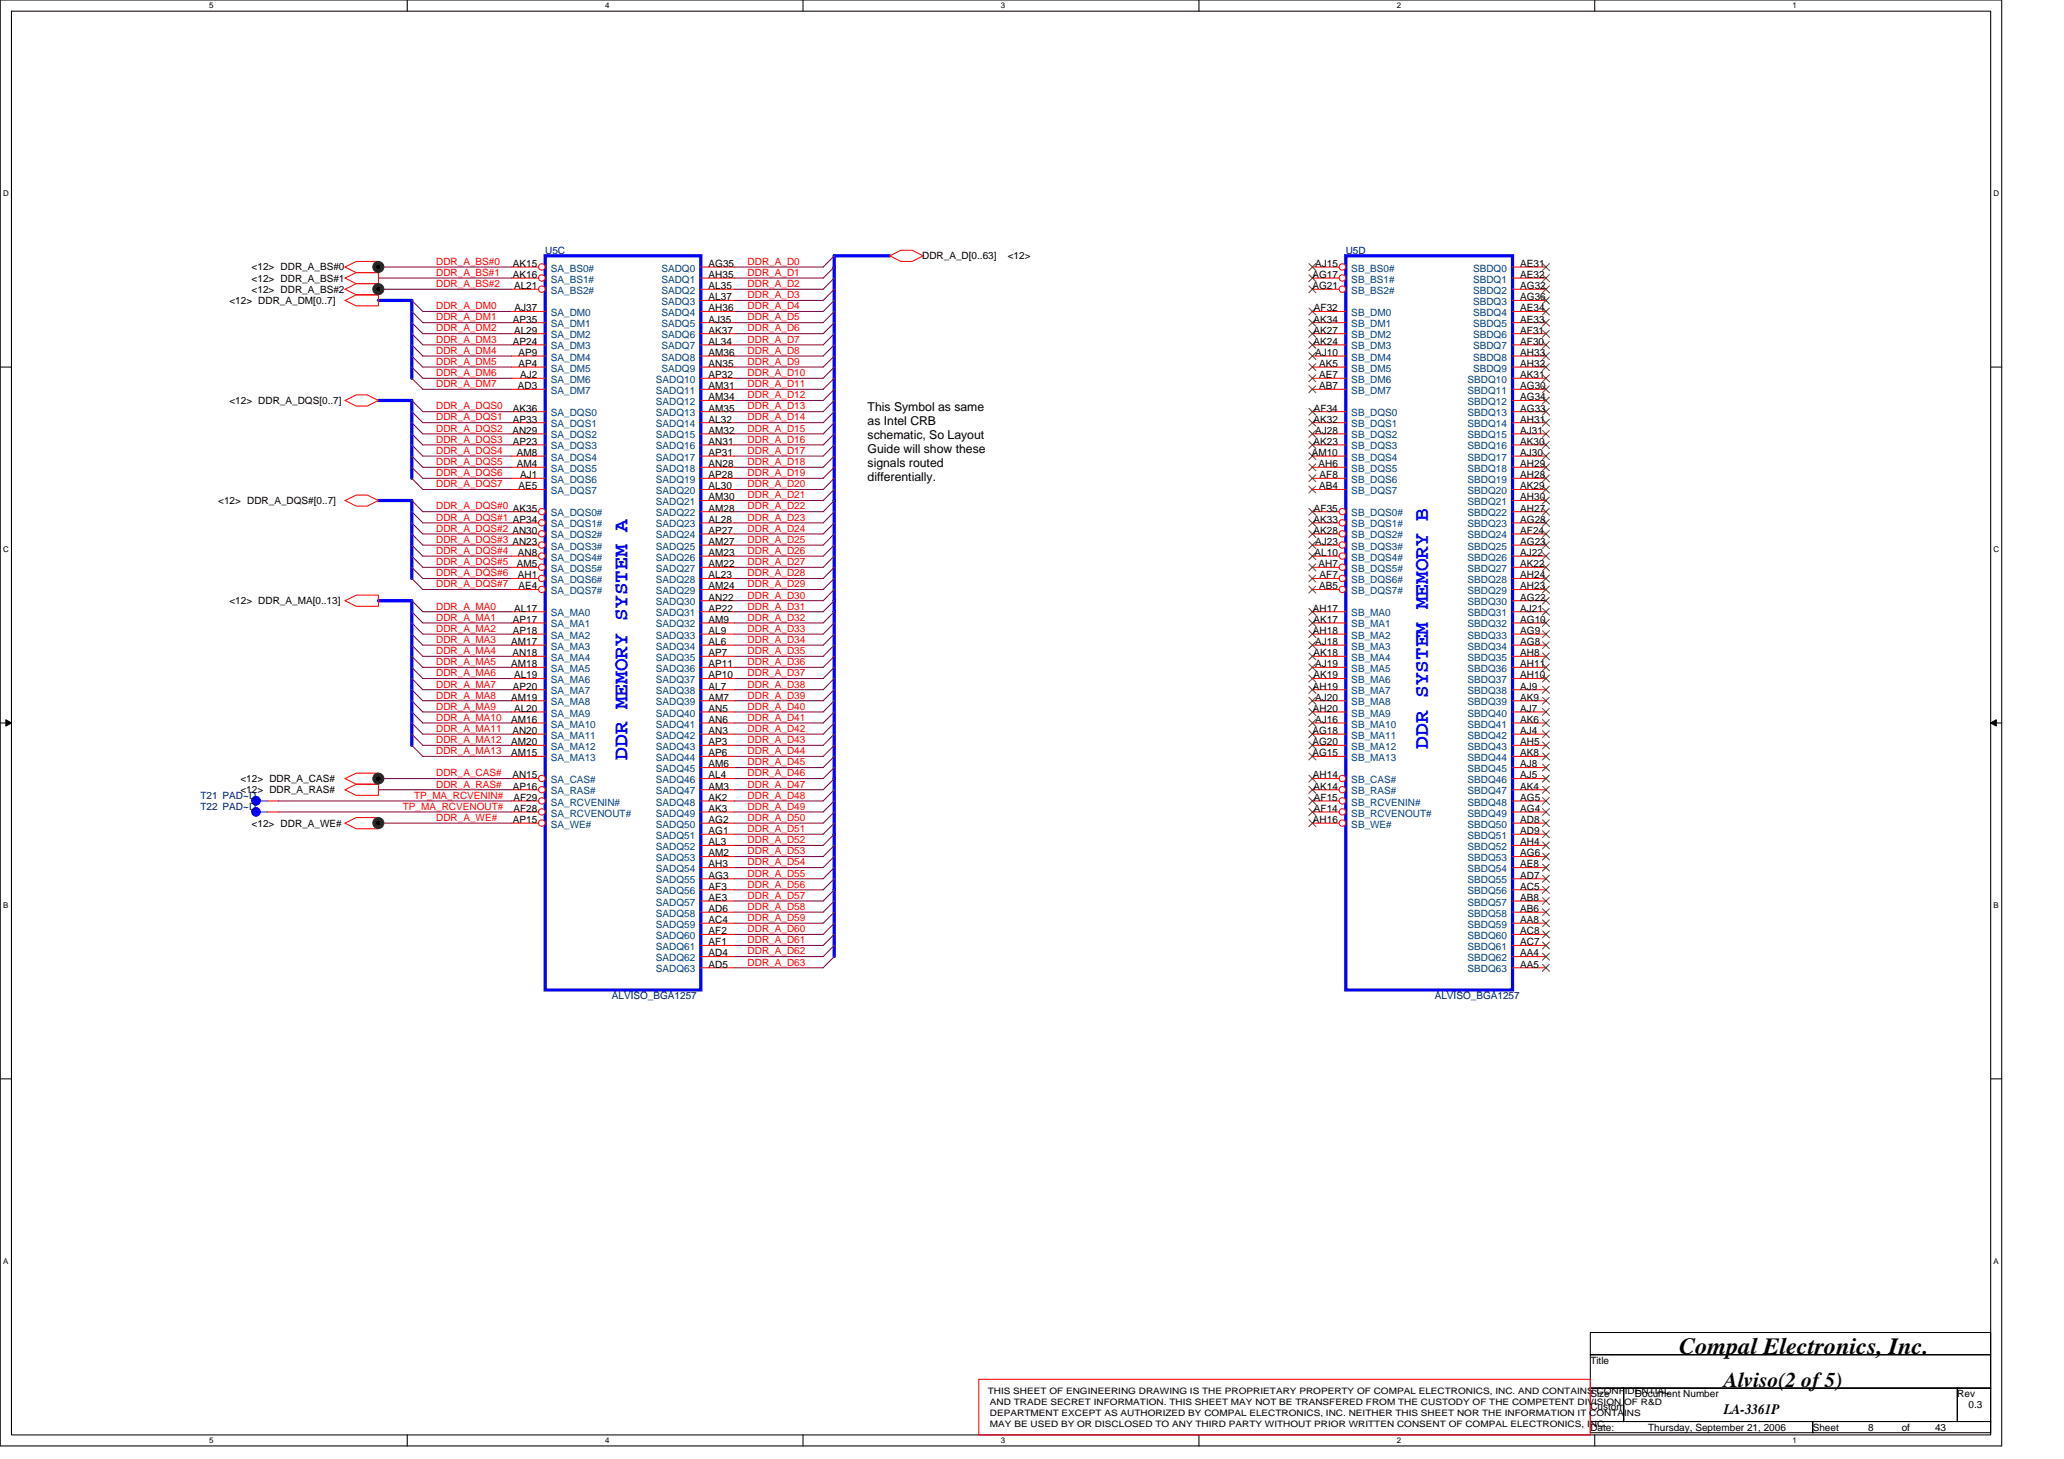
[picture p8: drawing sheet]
<svg xmlns="http://www.w3.org/2000/svg" width="297mm" height="210mm" viewBox="0 0 297 210" stroke-linecap="round" stroke-linejoin="round" font-family="sans-serif">
<path d="M0 0h288.1v208h-288.1zM1.6 1.6h284.9v204.8h-284.9z" fill="none" stroke="#000" stroke-width=".15"/>
<g fill="#fff">
<path d="M30.1 .2h.6v1.2h-.6z"/>
<path d="M30.1 206.6h.6v1.3h-.6z"/>
</g>
<path d="M58.6 0v1.6M58.6 206.4v1.6" fill="none" stroke="#000" stroke-width=".15"/>
<g fill="#fff">
<path d="M87.1 .2h.6v1.2h-.6z"/>
<path d="M87.1 206.6h.6v1.3h-.6z"/>
</g>
<path d="M115.6 0v1.6M115.6 206.4v1.6" fill="none" stroke="#000" stroke-width=".15"/>
<g fill="#fff">
<path d="M144 .2h.6v1.2h-.6z"/>
<path d="M144 206.6h.6v1.3h-.6z"/>
</g>
<path d="M172.5 0v1.6M172.5 206.4v1.6" fill="none" stroke="#000" stroke-width=".15"/>
<g fill="#fff">
<path d="M201 .2h.6v1.2h-.6z"/>
<path d="M201 206.6h.6v1.3h-.6z"/>
</g>
<path d="M229.5 0v1.6M229.5 206.4v1.6" fill="none" stroke="#000" stroke-width=".15"/>
<g fill="#fff">
<path d="M258 .2h.6v1.2h-.6z"/>
<path d="M258 206.6h.6v1.3h-.6z"/>
<path d="M.4 27.2h.8v1.3h-.8z"/>
<path d="M286.9 27.2h.8v1.3h-.8z"/>
<path d="M.4 78.4h.8v1.3h-.8z"/>
<path d="M286.9 78.4h.8v1.3h-.8z"/>
</g>
<path d="M0 52.8h1.6M286.5 52.8h1.6" fill="none" stroke="#000" stroke-width=".15"/>
<g fill="#fff">
<path d="M.4 129.6h.8v1.3h-.8z"/>
<path d="M286.9 129.6h.7v1.3h-.7z"/>
</g>
<path d="M0 104h1.6M286.5 104h1.6" fill="none" stroke="#000" stroke-width=".15"/>
<path d="M.8 103.5l.8 .5-.8 .5zM286.5 104l.8-.5v1z" fill="#000" stroke="#000" stroke-width=".14"/>
<g fill="#fff">
<path d="M.4 180.8h.8v1.3h-.8z"/>
<path d="M286.9 180.8h.7v1.3h-.7z"/>
</g>
<path d="M0 155.2h1.6M286.5 155.2h1.6M228.9 191.7h57.6v3.2h-57.6zM228.9 194.9h57.6v4.8h-57.6zM228.9 199.7h4.8v4.8h-4.8zM233.7 199.7h48v4.8h-48zM281.7 199.7h4.8v4.8h-4.8zM228.9 204.5h32v1.6h-32zM260.9 204.5h25.6v1.6h-25.6z" fill="none" stroke="#000" stroke-width=".15"/>
<g fill="none" stroke="#800040" stroke-width=".15">
<path d="M54.5 38.4h19.2M120.1 36.8l-1.6 1.6h-12.8M120.1 38.4l-1.6 1.6h-12.8M54.5 41.6h19.2M54.5 40h19.2M59.3 43.2l1.6 1.6h12.8M59.3 52.8l1.6 1.6h12.8M59.3 49.6l1.6 1.6h12.8M59.3 48l1.6 1.6h12.8M59.3 44.8l1.6 1.6h12.8M59.3 54.4l1.6 1.6h12.8M59.3 51.2l1.6 1.6h12.8"/>
<path d="M59.3 46.4l1.6 1.6h12.8M59.3 57.6l1.6 1.6h12.8M59.3 59.2l1.6 1.6h12.8M120.1 40l-1.6 1.6h-12.8M120.1 43.2l-1.6 1.6h-12.8M120.1 52.8l-1.6 1.6h-12.8M120.1 49.6l-1.6 1.6h-12.8M120.1 48l-1.6 1.6h-12.8M120.1 44.8l-1.6 1.6h-12.8M120.1 54.4l-1.6 1.6h-12.8M120.1 51.2l-1.6 1.6h-12.8M120.1 46.4l-1.6 1.6h-12.8"/>
<path d="M120.1 57.6l-1.6 1.6h-12.8M120.1 59.2l-1.6 1.6h-12.8M120.1 41.6l-1.6 1.6h-12.8M120.1 56l-1.6 1.6h-12.8M59.3 60.8l1.6 1.6h12.8M59.3 62.4l1.6 1.6h12.8M59.3 64l1.6 1.6h12.8M59.3 65.6l1.6 1.6h12.8M59.3 67.2l1.6 1.6h12.8M59.3 68.8l1.6 1.6h12.8M59.3 72l1.6 1.6h12.8M59.3 73.6l1.6 1.6h12.8"/>
<path d="M59.3 76.8l1.6 1.6h12.8M59.3 75.2l1.6 1.6h12.8M59.3 78.4l1.6 1.6h12.8M120.1 60.8l-1.6 1.6h-12.8M120.1 62.4l-1.6 1.6h-12.8M120.1 64l-1.6 1.6h-12.8M120.1 65.6l-1.6 1.6h-12.8M120.1 67.2l-1.6 1.6h-12.8M120.1 68.8l-1.6 1.6h-12.8M120.1 72l-1.6 1.6h-12.8M120.1 73.6l-1.6 1.6h-12.8M120.1 70.4l-1.6 1.6h-12.8"/>
<path d="M120.1 76.8l-1.6 1.6h-12.8M120.1 75.2l-1.6 1.6h-12.8M120.1 78.4l-1.6 1.6h-12.8M59.3 83.2l1.6 1.6h12.8M59.3 92.8l1.6 1.6h12.8M59.3 88l1.6 1.6h12.8M59.3 91.2l1.6 1.6h12.8M59.3 80l1.6 1.6h12.8M59.3 89.6l1.6 1.6h12.8M59.3 81.6l1.6 1.6h12.8M59.3 96l1.6 1.6h12.8M59.3 99.2l1.6 1.6h12.8"/>
<path d="M59.3 94.4l1.6 1.6h12.8M59.3 86.4l1.6 1.6h12.8M59.3 97.6l1.6 1.6h12.8M120.1 83.2l-1.6 1.6h-12.8M120.1 92.8l-1.6 1.6h-12.8M120.1 84.8l-1.6 1.6h-12.8M120.1 88l-1.6 1.6h-12.8M120.1 91.2l-1.6 1.6h-12.8M120.1 80l-1.6 1.6h-12.8M120.1 89.6l-1.6 1.6h-12.8M120.1 81.6l-1.6 1.6h-12.8M120.1 96l-1.6 1.6h-12.8"/>
<path d="M120.1 99.2l-1.6 1.6h-12.8M120.1 94.4l-1.6 1.6h-12.8M120.1 86.4l-1.6 1.6h-12.8M120.1 97.6l-1.6 1.6h-12.8M40 115.2h33.7M40 116.8h33.7M54.5 112h19.2M54.5 118.4h19.2M54.5 113.6h19.2M59.3 100.8l1.6 1.6h12.8M59.3 107.2l1.6 1.6h12.8M59.3 104l1.6 1.6h12.8"/>
<path d="M59.3 105.6l1.6 1.6h12.8M59.3 102.4l1.6 1.6h12.8M120.1 113.6l-1.6 1.6h-12.8M120.1 115.2l-1.6 1.6h-12.8M120.1 110.4l-1.6 1.6h-12.8M120.1 116.8l-1.6 1.6h-12.8M120.1 112l-1.6 1.6h-12.8M120.1 100.8l-1.6 1.6h-12.8M120.1 107.2l-1.6 1.6h-12.8M120.1 104l-1.6 1.6h-12.8M120.1 105.6l-1.6 1.6h-12.8M120.1 102.4l-1.6 1.6h-12.8"/>
<path d="M120.1 108.8l-1.6 1.6h-12.8M120.1 118.4l-1.6 1.6h-12.8M120.1 121.6l-1.6 1.6h-12.8M120.1 131.2l-1.6 1.6h-12.8M120.1 126.4l-1.6 1.6h-12.8M120.1 129.6l-1.6 1.6h-12.8M120.1 120l-1.6 1.6h-12.8M120.1 128l-1.6 1.6h-12.8M120.1 137.6l-1.6 1.6h-12.8M120.1 124.8l-1.6 1.6h-12.8M120.1 123.2l-1.6 1.6h-12.8M120.1 134.4l-1.6 1.6h-12.8"/>
<path d="M120.1 132.8l-1.6 1.6h-12.8M120.1 136l-1.6 1.6h-12.8"/>
</g>
<path d="M128.1 36.8h-8v100.8M193.7 36.8h24v105.6h-24zM54.5 43.2h4.8v11.2M54.5 57.6h4.8v11.2M54.5 72h4.8v11.2M54.5 86.4h4.8v20.8" fill="none" stroke="#00f" stroke-width=".47"/>
<g fill="none" stroke="#f00" stroke-width=".15">
<path d="M49.7 38.4l1.6-.8h3.2v1.6h-3.2zM128.1 36.8l1.6-.8h1.6l1.6 .8-1.6 .8h-1.6zM217.7 38.4h4.8M49.7 57.6l1.6-.8h1.5l1.7 .8-1.7 .8h-1.5zM49.7 40l1.6-.8h3.2v1.6h-3.2zM49.7 43.2l1.6-.8h3.2v1.6h-3.2zM49.7 41.6l1.6-.8h3.2v1.6h-3.2zM217.7 40h4.8M217.7 41.6h4.8M217.7 43.2h4.8M217.7 44.8h4.8M217.7 46.4h4.8"/>
<path d="M217.7 48h4.8M217.7 49.6h4.8M217.7 51.2h4.8M217.7 52.8h4.8M217.7 54.4h4.8M217.7 56h4.8M217.7 57.6h4.8M217.7 59.2h4.8M49.7 72l1.6-.8h1.5l1.7 .8-1.7 .8h-1.5zM217.7 60.8h4.8M217.7 62.4h4.8M217.7 64h4.8"/>
<path d="M217.7 65.6h4.8M217.7 67.2h4.8M217.7 68.8h4.8M217.7 70.4h4.8M217.7 72h4.8M217.7 73.6h4.8M217.7 75.2h4.8M217.7 76.8h4.8M217.7 78.4h4.8M49.7 86.4l1.6-.8h3.2v1.6h-3.2zM217.7 80h4.8M217.7 81.6h4.8"/>
<path d="M217.7 83.2h4.8M217.7 84.8h4.8M217.7 86.4h4.8M217.7 88h4.8M217.7 89.6h4.8M217.7 91.2h4.8M217.7 92.8h4.8M217.7 94.4h4.8M217.7 96h4.8M217.7 97.6h4.8M217.7 99.2h4.8M49.7 112l1.6-.8h3.2v1.6h-3.2z"/>
<path d="M49.7 113.6l1.6-.8h3.2v1.6h-3.2zM49.7 118.4l1.6-.8h3.2v1.6h-3.2zM217.7 100.8h4.8M217.7 102.4h4.8M217.7 104h4.8M217.7 105.6h4.8M217.7 107.2h4.8M217.7 108.8h4.8M217.7 110.4h4.8M217.7 112h4.8M140.9 198.4h88v8h-88z"/>
</g>
<g fill="#008000" stroke="#008000" stroke-width=".15">
<circle cx="54.4" cy="118.4" r=".8"/>
<circle cx="54.4" cy="112" r=".79"/>
<circle cx="54.4" cy="38.4" r=".8"/>
<circle cx="54.4" cy="41.6" r=".8"/>
</g>
<g fill="#000" stroke="#008000" stroke-width=".15">
<circle cx="54.4" cy="38.4" r=".39"/>
<circle cx="54.4" cy="41.6" r=".39"/>
<circle cx="54.4" cy="118.4" r=".39"/>
<circle cx="54.4" cy="112" r=".41"/>
</g>
<g fill="none" stroke="#804000" stroke-width=".14">
<path d="M222 37.9l1 1M222 39.5l1 1M223 37.9l-1 1M223 39.5l-1 1M222 41.1l1 1M222 42.7l1 1M222 44.3l1 1M222 45.9l1 1M222 47.5l1 1M222 49.1l1 1M222 50.7l1 1M222 52.3l1 1"/>
<path d="M222 53.9l1 1M222 55.5l1 1M222 57.1l1 1M222 58.7l1 1M223 41.1l-1 1M223 42.7l-1 1M223 44.3l-1 1M223 45.9l-1 1M223 47.5l-1 1M223 49.1l-1 1M223 50.7l-1 1M223 52.3l-1 1"/>
<path d="M223 53.9l-1 1M223 55.5l-1 1M223 57.1l-1 1M223 58.7l-1 1M222 60.3l1 1M222 61.9l1 1M222 63.5l1 1M222 65.1l1 1M222 66.7l1 1M222 68.3l1 1M222 69.9l1 1M222 71.5l1 1"/>
<path d="M222 73.1l1 1M222 74.7l1 1M222 76.3l1 1M222 77.9l1 1M222 79.5l1 1M223 60.3l-1 1M223 61.9l-1 1M223 63.5l-1 1M223 65.1l-1 1M223 66.7l-1 1M223 68.3l-1 1M223 69.9l-1 1"/>
<path d="M223 71.5l-1 1M223 73.1l-1 1M223 74.7l-1 1M223 76.3l-1 1M223 77.9l-1 1M223 79.5l-1 1M222 81.1l1 1M222 82.7l1 1M222 84.3l1 1M222 85.9l1 1M222 87.5l1 1M222 89.1l1 1"/>
<path d="M222 90.7l1 1M222 92.3l1 1M222 93.9l1 1M222 95.5l1 1M222 97.1l1 1M222 98.7l1 1M223 81.1l-1 1M223 82.7l-1 1M223 84.3l-1 1M223 85.9l-1 1M223 87.5l-1 1M223 89.1l-1 1"/>
<path d="M223 90.7l-1 1M223 92.3l-1 1M223 93.9l-1 1M223 95.5l-1 1M223 97.1l-1 1M223 98.7l-1 1M222 100.3l1 1M222 101.9l1 1M222 103.5l1 1M222 105.1l1 1M222 106.7l1 1M222 108.3l1 1"/>
<path d="M222 109.9l1 1M222 111.5l1 1M223 100.3l-1 1M223 101.9l-1 1M223 103.5l-1 1M223 105.1l-1 1M223 106.7l-1 1M223 108.3l-1 1M223 109.9l-1 1M223 111.5l-1 1"/>
</g>
<circle cx="193.2" cy="38.4" r=".46" fill="#fff" stroke="#f00" stroke-width=".15"/>
<path d="M188.9 38.4h3.8" fill="none" stroke="#f00" stroke-width=".15"/>
<path d="M188.4 37.9l1 1M189.4 37.9l-1 1" fill="none" stroke="#804000" stroke-width=".14"/>
<circle cx="193.2" cy="40" r=".46" fill="#fff" stroke="#f00" stroke-width=".15"/>
<path d="M188.9 40h3.8" fill="none" stroke="#f00" stroke-width=".15"/>
<path d="M188.4 39.5l1 1M189.4 39.5l-1 1" fill="none" stroke="#804000" stroke-width=".14"/>
<circle cx="193.2" cy="41.6" r=".46" fill="#fff" stroke="#f00" stroke-width=".15"/>
<g fill="none" stroke="#f00" stroke-width=".15">
<path d="M188.9 41.6h3.8M217.7 113.6h4.8M217.7 115.2h4.8M217.7 116.8h4.8M217.7 118.4h4.8M217.7 120h4.8M217.7 121.6h4.8M217.7 123.2h4.8M217.7 124.8h4.8M217.7 126.4h4.8M217.7 128h4.8M217.7 129.6h4.8"/>
<path d="M217.7 131.2h4.8M217.7 132.8h4.8M217.7 134.4h4.8M217.7 136h4.8M217.7 137.6h4.8M217.7 139.2h4.8"/>
</g>
<g fill="none" stroke="#804000" stroke-width=".14">
<path d="M188.4 41.1l1 1M189.4 41.1l-1 1M222 113.1l1 1M222 114.7l1 1M222 116.3l1 1M222 117.9l1 1M222 119.5l1 1M223 113.1l-1 1M223 114.7l-1 1M223 116.3l-1 1M223 117.9l-1 1M223 119.5l-1 1"/>
<path d="M222 121.1l1 1M222 122.7l1 1M222 124.3l1 1M222 125.9l1 1M222 127.5l1 1M222 129.1l1 1M222 130.7l1 1M222 132.3l1 1M222 133.9l1 1M222 135.5l1 1M222 137.1l1 1M222 138.7l1 1"/>
<path d="M223 121.1l-1 1M223 122.7l-1 1M223 124.3l-1 1M223 125.9l-1 1M223 127.5l-1 1M223 129.1l-1 1M223 130.7l-1 1M223 132.3l-1 1M223 133.9l-1 1M223 135.5l-1 1M223 137.1l-1 1M223 138.7l-1 1"/>
</g>
<circle cx="193.2" cy="112" r=".46" fill="#fff" stroke="#f00" stroke-width=".15"/>
<path d="M188.9 112h3.8" fill="none" stroke="#f00" stroke-width=".15"/>
<path d="M188.4 111.5l1 1M189.4 111.5l-1 1" fill="none" stroke="#804000" stroke-width=".14"/>
<circle cx="193.2" cy="113.6" r=".46" fill="#fff" stroke="#f00" stroke-width=".15"/>
<path d="M188.9 113.6h3.8" fill="none" stroke="#f00" stroke-width=".15"/>
<path d="M188.4 113.1l1 1M189.4 113.1l-1 1" fill="none" stroke="#804000" stroke-width=".14"/>
<circle cx="193.2" cy="115.2" r=".46" fill="#fff" stroke="#f00" stroke-width=".15"/>
<path d="M188.9 115.2h3.8" fill="none" stroke="#f00" stroke-width=".15"/>
<path d="M188.4 114.7l1 1M189.4 114.7l-1 1" fill="none" stroke="#804000" stroke-width=".14"/>
<circle cx="193.2" cy="116.8" r=".46" fill="#fff" stroke="#f00" stroke-width=".15"/>
<path d="M188.9 116.8h3.8" fill="none" stroke="#f00" stroke-width=".15"/>
<path d="M188.4 116.3l1 1M189.4 116.3l-1 1" fill="none" stroke="#804000" stroke-width=".14"/>
<circle cx="193.2" cy="118.4" r=".46" fill="#fff" stroke="#f00" stroke-width=".15"/>
<g fill="none" stroke="#f00" stroke-width=".15">
<path d="M188.9 88h4.8M188.9 89.6h4.8M188.9 91.2h4.8M188.9 92.8h4.8M188.9 94.4h4.8M188.9 96h4.8M188.9 97.6h4.8M188.9 99.2h4.8M188.9 118.4h3.8M188.9 100.8h4.8M188.9 102.4h4.8M188.9 104h4.8"/>
<path d="M188.9 105.6h4.8M188.9 107.2h4.8M188.9 108.8h4.8"/>
</g>
<g fill="none" stroke="#804000" stroke-width=".14">
<path d="M188.4 87.5l1 1M188.4 89.1l1 1M188.4 90.7l1 1M188.4 92.3l1 1M188.4 93.9l1 1M188.4 95.5l1 1M188.4 97.1l1 1M188.4 98.7l1 1M189.4 87.5l-1 1M189.4 89.1l-1 1M189.4 90.7l-1 1M189.4 92.3l-1 1"/>
<path d="M189.4 93.9l-1 1M189.4 95.5l-1 1M189.4 97.1l-1 1M189.4 98.7l-1 1M188.4 117.9l1 1M188.4 100.3l1 1M188.4 101.9l1 1M188.4 103.5l1 1M188.4 105.1l1 1M188.4 106.7l1 1M188.4 108.3l1 1M189.4 117.9l-1 1"/>
<path d="M189.4 100.3l-1 1M189.4 101.9l-1 1M189.4 103.5l-1 1M189.4 105.1l-1 1M189.4 106.7l-1 1M189.4 108.3l-1 1"/>
</g>
<circle cx="193.2" cy="73.6" r=".46" fill="#fff" stroke="#f00" stroke-width=".15"/>
<path d="M188.9 73.6h3.8" fill="none" stroke="#f00" stroke-width=".15"/>
<path d="M188.4 73.1l1 1M189.4 73.1l-1 1" fill="none" stroke="#804000" stroke-width=".14"/>
<circle cx="193.2" cy="75.2" r=".46" fill="#fff" stroke="#f00" stroke-width=".15"/>
<path d="M188.9 75.2h3.8" fill="none" stroke="#f00" stroke-width=".15"/>
<path d="M188.4 74.7l1 1M189.4 74.7l-1 1" fill="none" stroke="#804000" stroke-width=".14"/>
<circle cx="193.2" cy="76.8" r=".46" fill="#fff" stroke="#f00" stroke-width=".15"/>
<path d="M188.9 76.8h3.8" fill="none" stroke="#f00" stroke-width=".15"/>
<path d="M188.4 76.3l1 1M189.4 76.3l-1 1" fill="none" stroke="#804000" stroke-width=".14"/>
<circle cx="193.2" cy="78.4" r=".46" fill="#fff" stroke="#f00" stroke-width=".15"/>
<path d="M188.9 78.4h3.8" fill="none" stroke="#f00" stroke-width=".15"/>
<path d="M188.4 77.9l1 1M189.4 77.9l-1 1" fill="none" stroke="#804000" stroke-width=".14"/>
<circle cx="193.2" cy="80" r=".46" fill="#fff" stroke="#f00" stroke-width=".15"/>
<path d="M188.9 80h3.8" fill="none" stroke="#f00" stroke-width=".15"/>
<path d="M188.4 79.5l1 1M189.4 79.5l-1 1" fill="none" stroke="#804000" stroke-width=".14"/>
<circle cx="193.2" cy="81.6" r=".46" fill="#fff" stroke="#f00" stroke-width=".15"/>
<path d="M188.9 81.6h3.8" fill="none" stroke="#f00" stroke-width=".15"/>
<path d="M188.4 81.1l1 1M189.4 81.1l-1 1" fill="none" stroke="#804000" stroke-width=".14"/>
<circle cx="193.2" cy="83.2" r=".46" fill="#fff" stroke="#f00" stroke-width=".15"/>
<path d="M188.9 83.2h3.8" fill="none" stroke="#f00" stroke-width=".15"/>
<path d="M188.4 82.7l1 1M189.4 82.7l-1 1" fill="none" stroke="#804000" stroke-width=".14"/>
<circle cx="193.2" cy="84.8" r=".46" fill="#fff" stroke="#f00" stroke-width=".15"/>
<g fill="none" stroke="#f00" stroke-width=".15">
<path d="M100.9 38.4h4.8M100.9 59.2h4.8M100.9 44.8h4.8M100.9 46.4h4.8M100.9 48h4.8M100.9 49.6h4.8M100.9 51.2h4.8M100.9 52.8h4.8M100.9 54.4h4.8M100.9 56h4.8M100.9 40h4.8M100.9 41.6h4.8"/>
<path d="M100.9 43.2h4.8M100.9 57.6h4.8M188.9 59.2h4.8M188.9 44.8h4.8M188.9 46.4h4.8M188.9 48h4.8M188.9 49.6h4.8M188.9 51.2h4.8M188.9 52.8h4.8M188.9 54.4h4.8M188.9 56h4.8M100.9 60.8h4.8"/>
<path d="M100.9 62.4h4.8M100.9 64h4.8M100.9 65.6h4.8M100.9 67.2h4.8M100.9 68.8h4.8M100.9 70.4h4.8M100.9 72h4.8M100.9 73.6h4.8M100.9 75.2h4.8M100.9 76.8h4.8M100.9 78.4h4.8M188.9 60.8h4.8"/>
<path d="M188.9 62.4h4.8M188.9 64h4.8M188.9 65.6h4.8M188.9 67.2h4.8M188.9 68.8h4.8M188.9 70.4h4.8M100.9 84.8h4.8M100.9 80h4.8M100.9 81.6h4.8M100.9 83.2h4.8M100.9 86.4h4.8M100.9 88h4.8"/>
<path d="M100.9 89.6h4.8M100.9 91.2h4.8M100.9 92.8h4.8M100.9 94.4h4.8M100.9 96h4.8M100.9 97.6h4.8M100.9 99.2h4.8M188.9 84.8h3.8M38.5 115.2h1.5M100.9 115.2h4.8M100.9 100.8h4.8M100.9 102.4h4.8"/>
<path d="M100.9 104h4.8M100.9 105.6h4.8M100.9 107.2h4.8M100.9 108.8h4.8M100.9 110.4h4.8M100.9 112h4.8M100.9 113.6h4.8M100.9 116.8h4.8M100.9 118.4h4.8M100.9 120h4.8M100.9 121.6h4.8M100.9 123.2h4.8"/>
<path d="M100.9 124.8h4.8M100.9 126.4h4.8M100.9 128h4.8M100.9 129.6h4.8M100.9 131.2h4.8M100.9 132.8h4.8M100.9 134.4h4.8M100.9 136h4.8M100.9 137.6h4.8M100.9 139.2h4.8"/>
</g>
<g fill="none" stroke="#804000" stroke-width=".14">
<path d="M188.4 58.7l1 1M188.4 44.3l1 1M188.4 45.9l1 1M188.4 47.5l1 1M188.4 49.1l1 1M188.4 50.7l1 1M188.4 52.3l1 1M188.4 53.9l1 1M188.4 55.5l1 1M189.4 58.7l-1 1M189.4 44.3l-1 1M189.4 45.9l-1 1"/>
<path d="M189.4 47.5l-1 1M189.4 49.1l-1 1M189.4 50.7l-1 1M189.4 52.3l-1 1M189.4 53.9l-1 1M189.4 55.5l-1 1M188.4 60.3l1 1M188.4 61.9l1 1M188.4 63.5l1 1M188.4 65.1l1 1M188.4 66.7l1 1M188.4 68.3l1 1"/>
<path d="M188.4 69.9l1 1M189.4 60.3l-1 1M189.4 61.9l-1 1M189.4 63.5l-1 1M189.4 65.1l-1 1M189.4 66.7l-1 1M189.4 68.3l-1 1M189.4 69.9l-1 1M188.4 84.3l1 1M189.4 84.3l-1 1"/>
</g>
<circle cx="36.8" cy="115.2" r=".63" fill="#00f" stroke="#00f" stroke-width=".15"/>
<path d="M37.5 115.2h1" fill="none" stroke="#00f" stroke-width=".15"/>
<path d="M78.5 36.8h22.4v105.6h-22.4z" fill="none" stroke="#00f" stroke-width=".47"/>
<circle cx="78" cy="38.4" r=".46" fill="#fff" stroke="#f00" stroke-width=".15"/>
<path d="M73.7 38.4h3.8" fill="none" stroke="#f00" stroke-width=".15"/>
<circle cx="78" cy="40" r=".46" fill="#fff" stroke="#f00" stroke-width=".15"/>
<path d="M73.7 40h3.8" fill="none" stroke="#f00" stroke-width=".15"/>
<circle cx="78" cy="41.6" r=".46" fill="#fff" stroke="#f00" stroke-width=".15"/>
<g fill="none" stroke="#f00" stroke-width=".15">
<path d="M73.7 41.6h3.8M73.7 44.8h4.8M73.7 46.4h4.8M73.7 48h4.8M73.7 49.6h4.8M73.7 51.2h4.8M73.7 52.8h4.8M73.7 54.4h4.8M73.7 56h4.8M73.7 59.2h4.8M73.7 60.8h4.8M73.7 62.4h4.8"/>
<path d="M73.7 64h4.8M73.7 65.6h4.8M73.7 67.2h4.8M73.7 68.8h4.8M73.7 70.4h4.8"/>
</g>
<circle cx="78" cy="73.6" r=".46" fill="#fff" stroke="#f00" stroke-width=".15"/>
<path d="M73.7 73.6h3.8" fill="none" stroke="#f00" stroke-width=".15"/>
<circle cx="78" cy="75.2" r=".46" fill="#fff" stroke="#f00" stroke-width=".15"/>
<path d="M73.7 75.2h3.8" fill="none" stroke="#f00" stroke-width=".15"/>
<circle cx="78" cy="76.8" r=".46" fill="#fff" stroke="#f00" stroke-width=".15"/>
<path d="M73.7 76.8h3.8" fill="none" stroke="#f00" stroke-width=".15"/>
<circle cx="78" cy="78.4" r=".46" fill="#fff" stroke="#f00" stroke-width=".15"/>
<path d="M73.7 78.4h3.8" fill="none" stroke="#f00" stroke-width=".15"/>
<circle cx="78" cy="80" r=".46" fill="#fff" stroke="#f00" stroke-width=".15"/>
<path d="M73.7 80h3.8" fill="none" stroke="#f00" stroke-width=".15"/>
<circle cx="78" cy="81.6" r=".46" fill="#fff" stroke="#f00" stroke-width=".15"/>
<path d="M73.7 81.6h3.8" fill="none" stroke="#f00" stroke-width=".15"/>
<circle cx="78" cy="83.2" r=".46" fill="#fff" stroke="#f00" stroke-width=".15"/>
<path d="M73.7 83.2h3.8" fill="none" stroke="#f00" stroke-width=".15"/>
<circle cx="78" cy="84.8" r=".46" fill="#fff" stroke="#f00" stroke-width=".15"/>
<g fill="none" stroke="#f00" stroke-width=".15">
<path d="M73.7 84.8h3.8M73.7 88h4.8M73.7 89.6h4.8M73.7 91.2h4.8M73.7 92.8h4.8M73.7 94.4h4.8M73.7 96h4.8M73.7 97.6h4.8M73.7 99.2h4.8M73.7 100.8h4.8M73.7 102.4h4.8M73.7 104h4.8"/>
<path d="M73.7 105.6h4.8M73.7 107.2h4.8M73.7 108.8h4.8"/>
</g>
<circle cx="78" cy="112" r=".46" fill="#fff" stroke="#f00" stroke-width=".15"/>
<path d="M73.7 112h3.8" fill="none" stroke="#f00" stroke-width=".15"/>
<circle cx="78" cy="113.6" r=".46" fill="#fff" stroke="#f00" stroke-width=".15"/>
<path d="M73.7 113.6h3.8" fill="none" stroke="#f00" stroke-width=".15"/>
<circle cx="78" cy="115.2" r=".46" fill="#fff" stroke="#f00" stroke-width=".15"/>
<path d="M73.7 115.2h3.8" fill="none" stroke="#f00" stroke-width=".15"/>
<circle cx="78" cy="116.8" r=".46" fill="#fff" stroke="#f00" stroke-width=".15"/>
<path d="M73.7 116.8h3.8" fill="none" stroke="#f00" stroke-width=".15"/>
<circle cx="78" cy="118.4" r=".46" fill="#fff" stroke="#f00" stroke-width=".15"/>
<path d="M38.5 116.8h1.5M73.7 118.4h3.8" fill="none" stroke="#f00" stroke-width=".15"/>
<circle cx="36.8" cy="116.8" r=".62" fill="#00f" stroke="#00f" stroke-width=".15"/>
<path d="M37.5 116.8h1" fill="none" stroke="#00f" stroke-width=".15"/>
<text font-size="3.3" x="241.7" y="194.7">Compal Electronics, Inc.</text>
<g font-size="3" fill="#00f">
<text x="205.5" y="107.7" transform="rotate(-90 205.5 107.7)">DDR SYSTEM MEMORY B</text>
<text x="90.3" y="109.3" transform="rotate(-90 90.3 109.3)">DDR MEMORY SYSTEM A</text>
</g>
<text font-size="3" x="248.1" y="199.6">Alviso(2 of 5)</text>
<text font-size="2.1" x="248.1" y="203.5">LA-3361P</text>
<g font-size="1.8">
<text x="124.9" y="59.2">This Symbol as same</text>
<text x="124.9" y="61.2">as Intel CRB</text>
<text x="124.9" y="63.2">schematic, So Layout</text>
<text x="124.9" y="65.2">Guide will show these</text>
<text x="124.9" y="67.2">signals routed</text>
<text x="124.9" y="69.2">differentially.</text>
</g>
<g font-size="1.4">
<text x="36.2" y="38.9">&lt;12&gt; DDR_A_BS#0</text>
<text x="36.2" y="40.5">&lt;12&gt; DDR_A_BS#1</text>
<text x="73.8" y="38.4">AK15</text>
<text x="73.8" y="40">AK16</text>
<text x="74" y="41.6">AL21</text>
<text x="102" y="38.4">AG35</text>
<text x="102" y="40">AH35</text>
<text x="102" y="41.6">AL35</text>
<text x="132.7" y="37.3">DDR_A_D[0..63]</text>
<text x="145" y="37.3">&lt;12&gt;</text>
<text x="188.9" y="40">AG17</text>
<text x="188.9" y="41.6">AG21</text>
<text x="189.3" y="38.4">AJ15</text>
<text x="218.8" y="38.4">AE31</text>
<text x="218.8" y="40">AE32</text>
<text x="218.8" y="41.6">AG32</text>
<text x="33" y="43.7">&lt;12&gt; DDR_A_DM[0..7]</text>
<text x="36.2" y="42.1">&lt;12&gt; DDR_A_BS#2</text>
<text x="73.8" y="46.4">AP35</text>
<text x="74" y="48">AL29</text>
<text x="74.1" y="44.8">AJ37</text>
<text x="102" y="43.2">AL37</text>
<text x="102" y="44.8">AH36</text>
<text x="102" y="46.4">AJ35</text>
<text x="102" y="48">AK37</text>
<text x="189" y="46.4">AK34</text>
<text x="189" y="48">AK27</text>
<text x="189.1" y="44.8">AF32</text>
<text x="218.8" y="43.2">AG36</text>
<text x="218.8" y="44.8">AE34</text>
<text x="218.8" y="46.4">AE33</text>
<text x="218.8" y="48">AF31</text>
<text x="73.8" y="49.6">AP24</text>
<text x="74.6" y="51.2">AP9</text>
<text x="74.6" y="52.8">AP4</text>
<text x="102" y="49.6">AL34</text>
<text x="102" y="51.2">AM36</text>
<text x="102" y="52.8">AN35</text>
<text x="189" y="49.6">AK24</text>
<text x="189.3" y="51.2">AJ10</text>
<text x="189.8" y="52.8">AK5</text>
<text x="218.8" y="49.6">AF30</text>
<text x="218.8" y="51.2">AH33</text>
<text x="218.8" y="52.8">AH32</text>
<text x="33" y="58.1">&lt;12&gt; DDR_A_DQS[0..7]</text>
<text x="73.8" y="59.2">AK36</text>
<text x="74.5" y="56">AD3</text>
<text x="74.9" y="54.4">AJ2</text>
<text x="102" y="54.4">AP32</text>
<text x="102" y="56">AM31</text>
<text x="102" y="57.6">AM34</text>
<text x="102" y="59.2">AM35</text>
<text x="189.1" y="59.2">AF34</text>
<text x="189.8" y="54.4">AE7</text>
<text x="189.8" y="56">AB7</text>
<text x="218.8" y="54.4">AK31</text>
<text x="218.8" y="56">AG30</text>
<text x="218.8" y="57.6">AG34</text>
<text x="218.8" y="59.2">AG33</text>
<text x="73.7" y="62.4">AN29</text>
<text x="73.8" y="60.8">AP33</text>
<text x="73.8" y="64">AP23</text>
<text x="74.4" y="65.6">AM8</text>
<text x="102" y="60.8">AL32</text>
<text x="102" y="62.4">AM32</text>
<text x="102" y="64">AN31</text>
<text x="102" y="65.6">AP31</text>
<text x="188.8" y="65.6">AM10</text>
<text x="189" y="60.8">AK32</text>
<text x="189" y="64">AK23</text>
<text x="189.3" y="62.4">AJ28</text>
<text x="218.8" y="60.8">AH31</text>
<text x="218.8" y="62.4">AJ31</text>
<text x="218.8" y="64">AK30</text>
<text x="218.8" y="65.6">AJ30</text>
<text x="74.4" y="67.2">AM4</text>
<text x="74.6" y="70.4">AE5</text>
<text x="74.9" y="68.8">AJ1</text>
<text x="102" y="67.2">AN28</text>
<text x="102" y="68.8">AP28</text>
<text x="102" y="70.4">AL30</text>
<text x="102" y="72">AM30</text>
<text x="189.8" y="67.2">AH6</text>
<text x="189.8" y="70.4">AB4</text>
<text x="189.9" y="68.8">AF8</text>
<text x="218.8" y="67.2">AH29</text>
<text x="218.8" y="68.8">AH28</text>
<text x="218.8" y="70.4">AK29</text>
<text x="218.8" y="72">AH30</text>
<text x="31.4" y="72.5">&lt;12&gt; DDR_A_DQS#[0..7]</text>
<text x="102" y="73.6">AM28</text>
<text x="102" y="75.2">AL28</text>
<text x="102" y="76.8">AP27</text>
<text x="189" y="75.2">AK33</text>
<text x="189" y="76.8">AK28</text>
<text x="189.1" y="73.6">AF35</text>
<text x="218.8" y="73.6">AH27</text>
<text x="218.8" y="75.2">AG28</text>
<text x="218.8" y="76.8">AF24</text>
<text x="74.4" y="81.6">AM5</text>
<text x="74.5" y="80">AN8</text>
<text x="74.5" y="83.2">AH1</text>
<text x="102" y="78.4">AM27</text>
<text x="102" y="80">AM23</text>
<text x="102" y="81.6">AM22</text>
<text x="102" y="83.2">AL23</text>
<text x="189.2" y="80">AL10</text>
<text x="189.3" y="78.4">AJ23</text>
<text x="189.8" y="81.6">AH7</text>
<text x="189.9" y="83.2">AF7</text>
<text x="218.8" y="78.4">AG23</text>
<text x="218.8" y="80">AJ22</text>
<text x="218.8" y="81.6">AK22</text>
<text x="218.8" y="83.2">AH24</text>
<text x="33" y="86.9">&lt;12&gt; DDR_A_MA[0..13]</text>
<text x="73.8" y="89.6">AP17</text>
<text x="74" y="88">AL17</text>
<text x="74.6" y="84.8">AE4</text>
<text x="102" y="84.8">AM24</text>
<text x="102" y="86.4">AN22</text>
<text x="102" y="88">AP22</text>
<text x="102" y="89.6">AM9</text>
<text x="189" y="88">AH17</text>
<text x="189" y="89.6">AK17</text>
<text x="189.8" y="84.8">AB5</text>
<text x="218.8" y="84.8">AH23</text>
<text x="218.8" y="86.4">AG22</text>
<text x="218.8" y="88">AJ21</text>
<text x="218.8" y="89.6">AG10</text>
<text x="73.6" y="92.8">AM17</text>
<text x="73.6" y="96">AM18</text>
<text x="73.7" y="94.4">AN18</text>
<text x="73.8" y="91.2">AP18</text>
<text x="102" y="91.2">AL9</text>
<text x="102" y="92.8">AL6</text>
<text x="102" y="94.4">AP7</text>
<text x="102" y="96">AP11</text>
<text x="189" y="91.2">AH18</text>
<text x="189" y="94.4">AK18</text>
<text x="189.3" y="92.8">AJ18</text>
<text x="189.3" y="96">AJ19</text>
<text x="218.8" y="91.2">AG9</text>
<text x="218.8" y="92.8">AG8</text>
<text x="218.8" y="94.4">AH8</text>
<text x="218.8" y="96">AH11</text>
<text x="73.6" y="100.8">AM19</text>
<text x="73.8" y="99.2">AP20</text>
<text x="74" y="97.6">AL19</text>
<text x="102" y="97.6">AP10</text>
<text x="102" y="99.2">AL7</text>
<text x="102" y="100.8">AM7</text>
<text x="189" y="99.2">AH19</text>
<text x="189" y="97.6">AK19</text>
<text x="189.3" y="100.8">AJ20</text>
<text x="218.8" y="97.6">AH10</text>
<text x="218.8" y="99.2">AJ9</text>
<text x="218.8" y="100.8">AK9</text>
<text x="73.6" y="104">AM16</text>
<text x="73.6" y="107.2">AM20</text>
<text x="73.7" y="105.6">AN20</text>
<text x="74" y="102.4">AL20</text>
<text x="102" y="102.4">AN5</text>
<text x="102" y="104">AN6</text>
<text x="102" y="105.6">AN3</text>
<text x="102" y="107.2">AP3</text>
<text x="188.9" y="105.6">AG18</text>
<text x="188.9" y="107.2">AG20</text>
<text x="189" y="102.4">AH20</text>
<text x="189.3" y="104">AJ16</text>
<text x="218.8" y="102.4">AJ7</text>
<text x="218.8" y="104">AK6</text>
<text x="218.8" y="105.6">AJ4</text>
<text x="218.8" y="107.2">AH5</text>
<text x="34.6" y="112.5">&lt;12&gt; DDR_A_CAS#</text>
<text x="73.6" y="108.8">AM15</text>
<text x="73.7" y="112">AN15</text>
<text x="73.8" y="113.6">AP16</text>
<text x="102" y="108.8">AP6</text>
<text x="102" y="110.4">AM6</text>
<text x="102" y="112">AL4</text>
<text x="102" y="113.6">AM3</text>
<text x="188.9" y="108.8">AG15</text>
<text x="189" y="112">AH14</text>
<text x="189" y="113.6">AK14</text>
<text x="218.8" y="108.8">AK8</text>
<text x="218.8" y="110.4">AJ8</text>
<text x="218.8" y="112">AJ5</text>
<text x="218.8" y="113.6">AK4</text>
<text x="34.6" y="114.1">&lt;12&gt; DDR_A_RAS#</text>
<text x="36.2" y="118.9">&lt;12&gt; DDR_A_WE#</text>
<text x="73.8" y="118.4">AP15</text>
<text x="73.9" y="115.2">AF29</text>
<text x="73.9" y="116.8">AF28</text>
<text x="102" y="115.2">AK2</text>
<text x="102" y="116.8">AK3</text>
<text x="102" y="118.4">AG2</text>
<text x="102" y="120">AG1</text>
<text x="189" y="118.4">AH16</text>
<text x="189.1" y="115.2">AF15</text>
<text x="189.1" y="116.8">AF14</text>
<text x="218.8" y="115.2">AG5</text>
<text x="218.8" y="116.8">AG4</text>
<text x="218.8" y="118.4">AD8</text>
<text x="218.8" y="120">AD9</text>
<text x="102" y="121.6">AL3</text>
<text x="102" y="123.2">AM2</text>
<text x="102" y="124.8">AH3</text>
<text x="218.8" y="121.6">AH4</text>
<text x="218.8" y="123.2">AG6</text>
<text x="218.8" y="124.8">AE8</text>
<text x="102" y="126.4">AG3</text>
<text x="102" y="128">AF3</text>
<text x="102" y="129.6">AE3</text>
<text x="102" y="131.2">AD6</text>
<text x="218.8" y="126.4">AD7</text>
<text x="218.8" y="128">AC5</text>
<text x="218.8" y="129.6">AB8</text>
<text x="218.8" y="131.2">AB6</text>
<text x="102" y="132.8">AC4</text>
<text x="102" y="134.4">AF2</text>
<text x="102" y="136">AF1</text>
<text x="102" y="137.6">AD4</text>
<text x="218.8" y="132.8">AA8</text>
<text x="218.8" y="134.4">AC8</text>
<text x="218.8" y="136">AC7</text>
<text x="218.8" y="137.6">AA4</text>
<text x="102" y="139.2">AD5</text>
<text x="218.8" y="139.2">AA5</text>
<text x="228.9" y="196.2">Title</text>
<text x="228.9" y="201">Size</text>
<text x="228.9" y="202.9">Custom</text>
<text x="235.3" y="201">Document Number</text>
<text x="281.7" y="201">Rev</text>
<text x="283.3" y="202.6">0.3</text>
<text x="228.9" y="205.8">Date:</text>
<text x="237.2" y="205.8">Thursday, September 21, 2006</text>
<text x="260.9" y="205.8">Sheet</text>
<text x="268.9" y="205.8">8</text>
<text x="273.7" y="205.8">of</text>
<text x="278.5" y="205.8">43</text>
</g>
<g font-size="1.4" fill="#f00">
<text x="62.8" y="41.3">DDR_A_BS#2</text>
<text x="62.8" y="38.1">DDR_A_BS#0</text>
<text x="62.8" y="39.7">DDR_A_BS#1</text>
<text x="107.6" y="38.1">DDR_A_D0</text>
<text x="107.6" y="39.7">DDR_A_D1</text>
<text x="107.6" y="41.3">DDR_A_D2</text>
<text x="62.8" y="44.5">DDR_A_DM0</text>
<text x="62.8" y="46.1">DDR_A_DM1</text>
<text x="62.8" y="47.7">DDR_A_DM2</text>
<text x="107.6" y="46.1">DDR_A_D5</text>
<text x="107.6" y="42.9">DDR_A_D3</text>
<text x="107.6" y="44.5">DDR_A_D4</text>
<text x="107.6" y="47.7">DDR_A_D6</text>
<text x="62.8" y="50.9">DDR_A_DM4</text>
<text x="62.8" y="49.3">DDR_A_DM3</text>
<text x="62.8" y="52.5">DDR_A_DM5</text>
<text x="107.6" y="50.9">DDR_A_D8</text>
<text x="107.6" y="52.5">DDR_A_D9</text>
<text x="107.6" y="49.3">DDR_A_D7</text>
<text x="62.8" y="54.1">DDR_A_DM6</text>
<text x="62.8" y="55.7">DDR_A_DM7</text>
<text x="62.8" y="58.9">DDR_A_DQS0</text>
<text x="107.6" y="54.1">DDR_A_D10</text>
<text x="107.6" y="55.7">DDR_A_D11</text>
<text x="107.6" y="58.9">DDR_A_D13</text>
<text x="107.6" y="57.3">DDR_A_D12</text>
<text x="62.8" y="60.5">DDR_A_DQS1</text>
<text x="62.8" y="62.1">DDR_A_DQS2</text>
<text x="62.8" y="63.7">DDR_A_DQS3</text>
<text x="62.8" y="65.3">DDR_A_DQS4</text>
<text x="107.6" y="65.3">DDR_A_D17</text>
<text x="107.6" y="62.1">DDR_A_D15</text>
<text x="107.6" y="63.7">DDR_A_D16</text>
<text x="107.6" y="60.5">DDR_A_D14</text>
<text x="62.8" y="66.9">DDR_A_DQS5</text>
<text x="62.8" y="68.5">DDR_A_DQS6</text>
<text x="62.8" y="70.1">DDR_A_DQS7</text>
<text x="107.6" y="70.1">DDR_A_D20</text>
<text x="107.6" y="68.5">DDR_A_D19</text>
<text x="107.6" y="66.9">DDR_A_D18</text>
<text x="107.6" y="71.7">DDR_A_D21</text>
<text x="62.8" y="73.3">DDR_A_DQS#0 AK35</text>
<text x="62.8" y="74.9">DDR_A_DQS#1 AP34</text>
<text x="62.8" y="76.5">DDR_A_DQS#2 AN30</text>
<text x="107.6" y="73.3">DDR_A_D22</text>
<text x="107.6" y="74.9">DDR_A_D23</text>
<text x="107.6" y="76.5">DDR_A_D24</text>
<text x="62.8" y="78.1">DDR_A_DQS#3 AN23</text>
<text x="62.8" y="79.7">DDR_A_DQS#4</text>
<text x="62.8" y="81.3">DDR_A_DQS#5</text>
<text x="62.8" y="82.9">DDR_A_DQS#6</text>
<text x="107.6" y="78.1">DDR_A_D25</text>
<text x="107.6" y="81.3">DDR_A_D27</text>
<text x="107.6" y="82.9">DDR_A_D28</text>
<text x="107.6" y="79.7">DDR_A_D26</text>
<text x="62.8" y="87.7">DDR_A_MA0</text>
<text x="62.8" y="89.3">DDR_A_MA1</text>
<text x="62.8" y="84.5">DDR_A_DQS#7</text>
<text x="107.6" y="84.5">DDR_A_D29</text>
<text x="107.6" y="86.1">DDR_A_D30</text>
<text x="107.6" y="89.3">DDR_A_D32</text>
<text x="107.6" y="87.7">DDR_A_D31</text>
<text x="62.8" y="94.1">DDR_A_MA4</text>
<text x="62.8" y="92.5">DDR_A_MA3</text>
<text x="62.8" y="95.7">DDR_A_MA5</text>
<text x="62.8" y="90.9">DDR_A_MA2</text>
<text x="107.6" y="94.1">DDR_A_D35</text>
<text x="107.6" y="92.5">DDR_A_D34</text>
<text x="107.6" y="90.9">DDR_A_D33</text>
<text x="107.6" y="95.7">DDR_A_D36</text>
<text x="62.8" y="97.3">DDR_A_MA6</text>
<text x="62.8" y="98.9">DDR_A_MA7</text>
<text x="62.8" y="100.5">DDR_A_MA8</text>
<text x="107.6" y="97.3">DDR_A_D37</text>
<text x="107.6" y="100.5">DDR_A_D39</text>
<text x="107.6" y="98.9">DDR_A_D38</text>
<text x="62.8" y="106.9">DDR_A_MA12</text>
<text x="62.8" y="102.1">DDR_A_MA9</text>
<text x="62.8" y="103.7">DDR_A_MA10</text>
<text x="62.8" y="105.3">DDR_A_MA11</text>
<text x="107.6" y="102.1">DDR_A_D40</text>
<text x="107.6" y="105.3">DDR_A_D42</text>
<text x="107.6" y="106.9">DDR_A_D43</text>
<text x="107.6" y="103.7">DDR_A_D41</text>
<text x="62.8" y="111.7">DDR_A_CAS#</text>
<text x="62.8" y="113.3">DDR_A_RAS#</text>
<text x="62.8" y="108.5">DDR_A_MA13</text>
<text x="107.6" y="111.7">DDR_A_D46</text>
<text x="107.6" y="108.5">DDR_A_D44</text>
<text x="107.6" y="113.3">DDR_A_D47</text>
<text x="107.6" y="110.1">DDR_A_D45</text>
<text x="58" y="116.5">TP_MA_RCVENOUT#</text>
<text x="59.6" y="114.9">TP_MA_RCVENIN#</text>
<text x="62.8" y="118.1">DDR_A_WE#</text>
<text x="107.6" y="114.9">DDR_A_D48</text>
<text x="107.6" y="119.7">DDR_A_D51</text>
<text x="107.6" y="118.1">DDR_A_D50</text>
<text x="107.6" y="116.5">DDR_A_D49</text>
<text x="107.6" y="122.9">DDR_A_D53</text>
<text x="107.6" y="121.3">DDR_A_D52</text>
<text x="107.6" y="124.5">DDR_A_D54</text>
<text x="107.6" y="127.7">DDR_A_D56</text>
<text x="107.6" y="130.9">DDR_A_D58</text>
<text x="107.6" y="129.3">DDR_A_D57</text>
<text x="107.6" y="126.1">DDR_A_D55</text>
<text x="107.6" y="132.5">DDR_A_D59</text>
<text x="107.6" y="135.7">DDR_A_D61</text>
<text x="107.6" y="134.1">DDR_A_D60</text>
<text x="107.6" y="137.3">DDR_A_D62</text>
<text x="107.6" y="138.9">DDR_A_D63</text>
</g>
<g font-size="1.4" fill="#000080">
<text x="78.5" y="36.5">U5C</text>
<text x="193.7" y="36.5">U5D</text>
<text x="28.8" y="114.9">T21 PAD~D</text>
<text x="28.8" y="116.5">T22 PAD~D</text>
<text x="88.1" y="143.7">ALVISO_BGA1257</text>
<text x="206.5" y="143.7">ALVISO_BGA1257</text>
</g>
<g font-size="1.4" fill="#004080">
<text x="79.3" y="39.1">SA_BS0#</text>
<text x="79.3" y="40.7">SA_BS1#</text>
<text x="95.2" y="39.1">SADQ0</text>
<text x="95.2" y="40.7">SADQ1</text>
<text x="194.5" y="39.1">SB_BS0#</text>
<text x="194.5" y="40.7">SB_BS1#</text>
<text x="212" y="39.1">SBDQ0</text>
<text x="212" y="40.7">SBDQ1</text>
<text x="79.3" y="42.3">SA_BS2#</text>
<text x="79.3" y="45.5">SA_DM0</text>
<text x="79.3" y="47.1">SA_DM1</text>
<text x="95.2" y="42.3">SADQ2</text>
<text x="95.2" y="43.9">SADQ3</text>
<text x="95.2" y="45.5">SADQ4</text>
<text x="95.2" y="47.1">SADQ5</text>
<text x="194.5" y="42.3">SB_BS2#</text>
<text x="194.5" y="45.5">SB_DM0</text>
<text x="194.5" y="47.1">SB_DM1</text>
<text x="212" y="42.3">SBDQ2</text>
<text x="212" y="43.9">SBDQ3</text>
<text x="212" y="45.5">SBDQ4</text>
<text x="212" y="47.1">SBDQ5</text>
<text x="79.3" y="48.7">SA_DM2</text>
<text x="79.3" y="50.3">SA_DM3</text>
<text x="79.3" y="51.9">SA_DM4</text>
<text x="79.3" y="53.5">SA_DM5</text>
<text x="95.2" y="48.7">SADQ6</text>
<text x="95.2" y="50.3">SADQ7</text>
<text x="95.2" y="51.9">SADQ8</text>
<text x="95.2" y="53.5">SADQ9</text>
<text x="194.5" y="48.7">SB_DM2</text>
<text x="194.5" y="50.3">SB_DM3</text>
<text x="194.5" y="51.9">SB_DM4</text>
<text x="194.5" y="53.5">SB_DM5</text>
<text x="212" y="48.7">SBDQ6</text>
<text x="212" y="50.3">SBDQ7</text>
<text x="212" y="51.9">SBDQ8</text>
<text x="212" y="53.5">SBDQ9</text>
<text x="79.3" y="55.1">SA_DM6</text>
<text x="79.3" y="56.7">SA_DM7</text>
<text x="79.3" y="59.9">SA_DQS0</text>
<text x="94.4" y="55.1">SADQ10</text>
<text x="94.4" y="56.7">SADQ11</text>
<text x="94.4" y="58.3">SADQ12</text>
<text x="94.4" y="59.9">SADQ13</text>
<text x="194.5" y="59.9">SB_DQS0</text>
<text x="194.5" y="55.1">SB_DM6</text>
<text x="194.5" y="56.7">SB_DM7</text>
<text x="211.2" y="55.1">SBDQ10</text>
<text x="211.2" y="56.7">SBDQ11</text>
<text x="211.2" y="58.3">SBDQ12</text>
<text x="211.2" y="59.9">SBDQ13</text>
<text x="79.3" y="61.5">SA_DQS1</text>
<text x="79.3" y="63.1">SA_DQS2</text>
<text x="79.3" y="64.7">SA_DQS3</text>
<text x="94.4" y="61.5">SADQ14</text>
<text x="94.4" y="63.1">SADQ15</text>
<text x="94.4" y="64.7">SADQ16</text>
<text x="194.5" y="61.5">SB_DQS1</text>
<text x="194.5" y="63.1">SB_DQS2</text>
<text x="194.5" y="64.7">SB_DQS3</text>
<text x="211.2" y="61.5">SBDQ14</text>
<text x="211.2" y="63.1">SBDQ15</text>
<text x="211.2" y="64.7">SBDQ16</text>
<text x="79.3" y="66.3">SA_DQS4</text>
<text x="79.3" y="67.9">SA_DQS5</text>
<text x="79.3" y="69.5">SA_DQS6</text>
<text x="79.3" y="71.1">SA_DQS7</text>
<text x="94.4" y="66.3">SADQ17</text>
<text x="94.4" y="67.9">SADQ18</text>
<text x="94.4" y="69.5">SADQ19</text>
<text x="94.4" y="71.1">SADQ20</text>
<text x="194.5" y="66.3">SB_DQS4</text>
<text x="194.5" y="67.9">SB_DQS5</text>
<text x="194.5" y="69.5">SB_DQS6</text>
<text x="194.5" y="71.1">SB_DQS7</text>
<text x="211.2" y="66.3">SBDQ17</text>
<text x="211.2" y="67.9">SBDQ18</text>
<text x="211.2" y="69.5">SBDQ19</text>
<text x="211.2" y="71.1">SBDQ20</text>
<text x="79.3" y="74.3">SA_DQS0#</text>
<text x="79.3" y="75.9">SA_DQS1#</text>
<text x="79.3" y="77.5">SA_DQS2#</text>
<text x="94.4" y="72.7">SADQ21</text>
<text x="94.4" y="74.3">SADQ22</text>
<text x="94.4" y="75.9">SADQ23</text>
<text x="94.4" y="77.5">SADQ24</text>
<text x="194.5" y="74.3">SB_DQS0#</text>
<text x="194.5" y="75.9">SB_DQS1#</text>
<text x="194.5" y="77.5">SB_DQS2#</text>
<text x="211.2" y="72.7">SBDQ21</text>
<text x="211.2" y="74.3">SBDQ22</text>
<text x="211.2" y="75.9">SBDQ23</text>
<text x="211.2" y="77.5">SBDQ24</text>
<text x="79.3" y="79.1">SA_DQS3#</text>
<text x="79.3" y="80.7">SA_DQS4#</text>
<text x="79.3" y="82.3">SA_DQS5#</text>
<text x="79.3" y="83.9">SA_DQS6#</text>
<text x="94.4" y="79.1">SADQ25</text>
<text x="94.4" y="80.7">SADQ26</text>
<text x="94.4" y="82.3">SADQ27</text>
<text x="94.4" y="83.9">SADQ28</text>
<text x="194.5" y="79.1">SB_DQS3#</text>
<text x="194.5" y="80.7">SB_DQS4#</text>
<text x="194.5" y="82.3">SB_DQS5#</text>
<text x="194.5" y="83.9">SB_DQS6#</text>
<text x="211.2" y="79.1">SBDQ25</text>
<text x="211.2" y="80.7">SBDQ26</text>
<text x="211.2" y="82.3">SBDQ27</text>
<text x="211.2" y="83.9">SBDQ28</text>
<text x="79.3" y="85.5">SA_DQS7#</text>
<text x="79.3" y="88.7">SA_MA0</text>
<text x="94.4" y="85.5">SADQ29</text>
<text x="94.4" y="87.1">SADQ30</text>
<text x="94.4" y="88.7">SADQ31</text>
<text x="194.5" y="88.7">SB_MA0</text>
<text x="194.5" y="85.5">SB_DQS7#</text>
<text x="211.2" y="85.5">SBDQ29</text>
<text x="211.2" y="87.1">SBDQ30</text>
<text x="211.2" y="88.7">SBDQ31</text>
<text x="79.3" y="90.3">SA_MA1</text>
<text x="79.3" y="91.9">SA_MA2</text>
<text x="79.3" y="93.5">SA_MA3</text>
<text x="79.3" y="95.1">SA_MA4</text>
<text x="94.4" y="90.3">SADQ32</text>
<text x="94.4" y="91.9">SADQ33</text>
<text x="94.4" y="93.5">SADQ34</text>
<text x="94.4" y="95.1">SADQ35</text>
<text x="194.5" y="90.3">SB_MA1</text>
<text x="194.5" y="91.9">SB_MA2</text>
<text x="194.5" y="93.5">SB_MA3</text>
<text x="194.5" y="95.1">SB_MA4</text>
<text x="211.2" y="90.3">SBDQ32</text>
<text x="211.2" y="91.9">SBDQ33</text>
<text x="211.2" y="93.5">SBDQ34</text>
<text x="211.2" y="95.1">SBDQ35</text>
<text x="79.3" y="96.7">SA_MA5</text>
<text x="79.3" y="98.3">SA_MA6</text>
<text x="79.3" y="99.9">SA_MA7</text>
<text x="79.3" y="101.5">SA_MA8</text>
<text x="94.4" y="96.7">SADQ36</text>
<text x="94.4" y="98.3">SADQ37</text>
<text x="94.4" y="99.9">SADQ38</text>
<text x="94.4" y="101.5">SADQ39</text>
<text x="194.5" y="96.7">SB_MA5</text>
<text x="194.5" y="98.3">SB_MA6</text>
<text x="194.5" y="99.9">SB_MA7</text>
<text x="194.5" y="101.5">SB_MA8</text>
<text x="211.2" y="96.7">SBDQ36</text>
<text x="211.2" y="98.3">SBDQ37</text>
<text x="211.2" y="99.9">SBDQ38</text>
<text x="211.2" y="101.5">SBDQ39</text>
<text x="79.3" y="103.1">SA_MA9</text>
<text x="79.3" y="104.7">SA_MA10</text>
<text x="79.3" y="106.3">SA_MA11</text>
<text x="79.3" y="107.9">SA_MA12</text>
<text x="94.4" y="103.1">SADQ40</text>
<text x="94.4" y="104.7">SADQ41</text>
<text x="94.4" y="106.3">SADQ42</text>
<text x="94.4" y="107.9">SADQ43</text>
<text x="194.5" y="103.1">SB_MA9</text>
<text x="194.5" y="104.7">SB_MA10</text>
<text x="194.5" y="106.3">SB_MA11</text>
<text x="194.5" y="107.9">SB_MA12</text>
<text x="211.2" y="103.1">SBDQ40</text>
<text x="211.2" y="104.7">SBDQ41</text>
<text x="211.2" y="106.3">SBDQ42</text>
<text x="211.2" y="107.9">SBDQ43</text>
<text x="79.3" y="109.5">SA_MA13</text>
<text x="79.3" y="112.7">SA_CAS#</text>
<text x="94.4" y="109.5">SADQ44</text>
<text x="94.4" y="111.1">SADQ45</text>
<text x="94.4" y="112.7">SADQ46</text>
<text x="194.5" y="112.7">SB_CAS#</text>
<text x="194.5" y="109.5">SB_MA13</text>
<text x="211.2" y="109.5">SBDQ44</text>
<text x="211.2" y="111.1">SBDQ45</text>
<text x="211.2" y="112.7">SBDQ46</text>
<text x="79.3" y="114.3">SA_RAS#</text>
<text x="79.3" y="115.9">SA_RCVENIN#</text>
<text x="79.3" y="117.5">SA_RCVENOUT#</text>
<text x="79.3" y="119.1">SA_WE#</text>
<text x="94.4" y="114.3">SADQ47</text>
<text x="94.4" y="115.9">SADQ48</text>
<text x="94.4" y="117.5">SADQ49</text>
<text x="94.4" y="119.1">SADQ50</text>
<text x="194.5" y="114.3">SB_RAS#</text>
<text x="194.5" y="115.9">SB_RCVENIN#</text>
<text x="194.5" y="117.5">SB_RCVENOUT#</text>
<text x="194.5" y="119.1">SB_WE#</text>
<text x="211.2" y="114.3">SBDQ47</text>
<text x="211.2" y="115.9">SBDQ48</text>
<text x="211.2" y="117.5">SBDQ49</text>
<text x="211.2" y="119.1">SBDQ50</text>
<text x="94.4" y="120.7">SADQ51</text>
<text x="94.4" y="122.3">SADQ52</text>
<text x="94.4" y="123.9">SADQ53</text>
<text x="94.4" y="125.5">SADQ54</text>
<text x="211.2" y="120.7">SBDQ51</text>
<text x="211.2" y="122.3">SBDQ52</text>
<text x="211.2" y="123.9">SBDQ53</text>
<text x="211.2" y="125.5">SBDQ54</text>
<text x="94.4" y="127.1">SADQ55</text>
<text x="94.4" y="128.7">SADQ56</text>
<text x="94.4" y="130.3">SADQ57</text>
<text x="94.4" y="131.9">SADQ58</text>
<text x="211.2" y="127.1">SBDQ55</text>
<text x="211.2" y="128.7">SBDQ56</text>
<text x="211.2" y="130.3">SBDQ57</text>
<text x="211.2" y="131.9">SBDQ58</text>
<text x="94.4" y="133.5">SADQ59</text>
<text x="94.4" y="135.1">SADQ60</text>
<text x="94.4" y="136.7">SADQ61</text>
<text x="211.2" y="133.5">SBDQ59</text>
<text x="211.2" y="135.1">SBDQ60</text>
<text x="211.2" y="136.7">SBDQ61</text>
<text x="94.4" y="138.3">SADQ62</text>
<text x="94.4" y="139.9">SADQ63</text>
<text x="211.2" y="138.3">SBDQ62</text>
<text x="211.2" y="139.9">SBDQ63</text>
</g>
<g font-size="1.3">
<text x="142.2" y="200.5">THIS SHEET OF ENGINEERING DRAWING IS THE PROPRIETARY PROPERTY OF COMPAL ELECTRONICS, INC. AND CONTAINS CONFIDENTIAL</text>
<text x="142.5" y="202.1">AND TRADE SECRET INFORMATION. THIS SHEET MAY NOT BE TRANSFERED FROM THE CUSTODY OF THE COMPETENT DIVISION OF R&amp;D</text>
<text x="142.5" y="203.7">DEPARTMENT EXCEPT AS AUTHORIZED BY COMPAL ELECTRONICS, INC. NEITHER THIS SHEET NOR THE INFORMATION IT CONTAINS</text>
<text x="142.5" y="205.3">MAY BE USED BY OR DISCLOSED TO ANY THIRD PARTY WITHOUT PRIOR WRITTEN CONSENT OF COMPAL ELECTRONICS, INC.</text>
</g>
<g font-size="1.1">
<text x="30.1" y="1.2">5</text>
<text x="87.1" y="1.2">4</text>
<text x="144" y="1.2">3</text>
<text x="201" y="1.2">2</text>
<text x="258" y="1.2">1</text>
<text x=".4" y="28.2">D</text>
<text x="286.9" y="28.2">D</text>
<text x=".4" y="79.4">C</text>
<text x="286.9" y="79.4">C</text>
<text x=".4" y="130.6">B</text>
<text x="286.9" y="130.6">B</text>
<text x=".4" y="181.8">A</text>
<text x="286.9" y="181.8">A</text>
<text x="30.1" y="207.6">5</text>
<text x="87.1" y="207.6">4</text>
<text x="144" y="207.6">3</text>
<text x="201" y="207.6">2</text>
<text x="258" y="207.6">1</text>
</g>
</svg>
